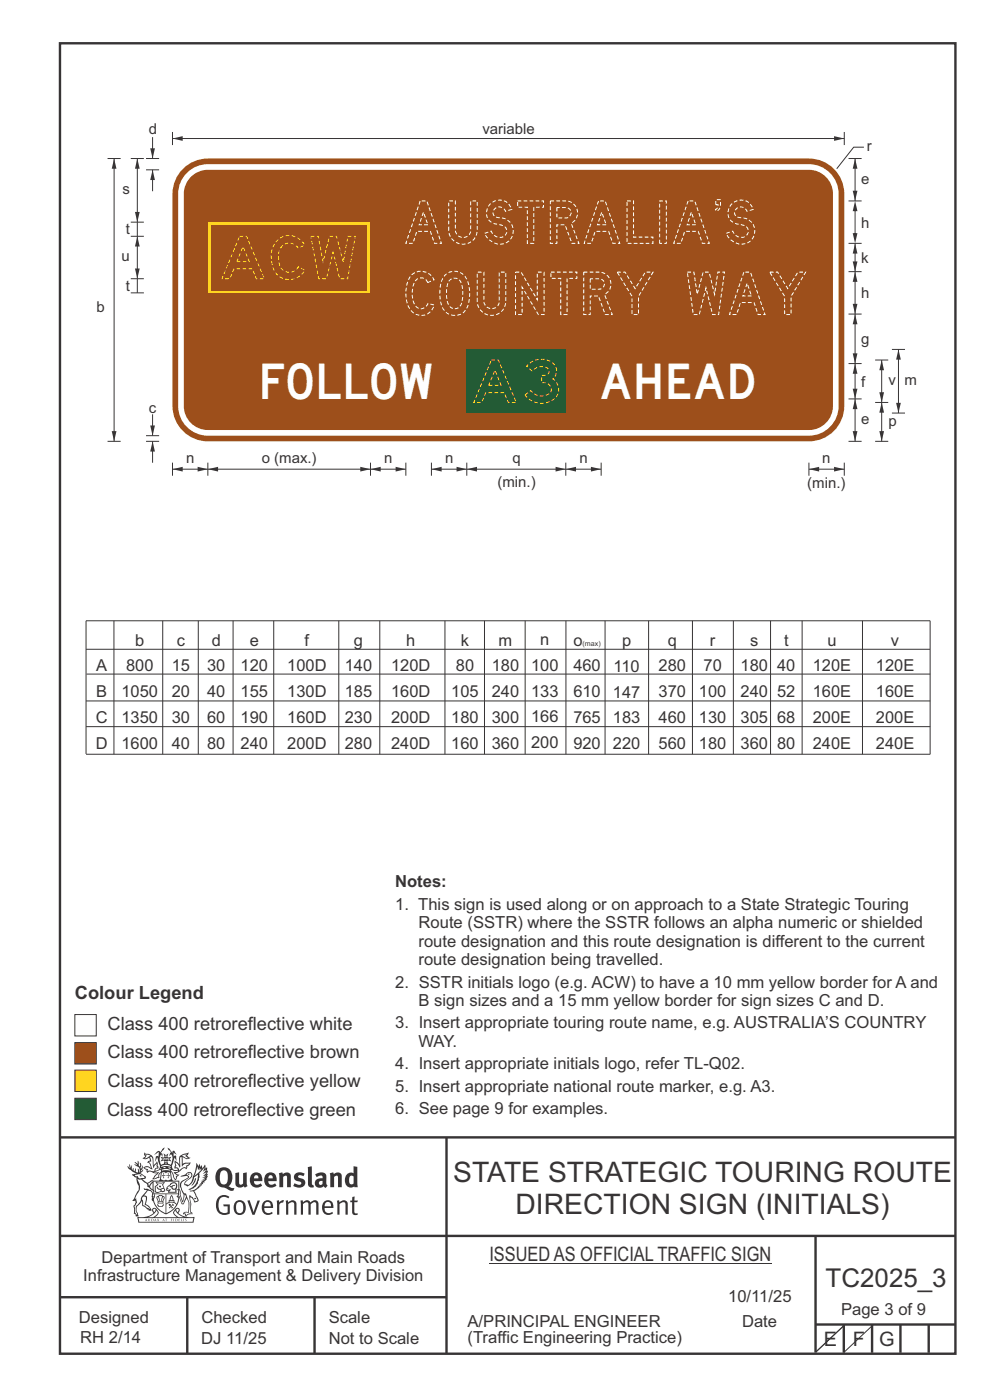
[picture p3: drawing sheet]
<svg xmlns="http://www.w3.org/2000/svg" width="210mm" height="297mm" viewBox="0 0 210 297" stroke-linecap="round" stroke-linejoin="round" font-family="sans-serif">
<path d="M12.7 9.2h190v278h-190zM12.7 241.3h190M94.7 241.4v45.8M12.7 275.2h82M12.7 262.2h190.1M39.7 275.2v12M66.7 275.2v12M173 262.1v24.9" fill="none" stroke="#373435" stroke-width=".51"/>
<g fill="#373435">
<path d="M47 248.4a2.55 2.55 0 0 0 0 2.7l.3 .2a.81 .81 0 0 0 1-1v-.5a1.04 1.04 0 0 0-1.1-1.5zM46.3 248.1a1.82 1.82 0 0 1 2.1-.2 1.82 1.82 0 0 1 .9 1.8 2.29 2.29 0 0 1-.8 2l.7 .3h.5l-.2 .6a2.87 2.87 0 0 1-2-.7 2.12 2.12 0 0 1-1.7-3.1z" fill-rule="evenodd"/>
<path d="M49.9 248.9l.8-.2v2a.46 .46 0 0 0 .3 .6 .46 .46 0 0 0 .6-.3v-2.1l.7-.2v2.4l.2 .5-.5 .3-.3-.3a1.02 1.02 0 0 1-1.2 .3 1.02 1.02 0 0 1-.6-1.1z" fill-rule="evenodd"/>
<path d="M54 249.5l-.1 .5h.9a.49 .49 0 0 0-.2-.6 .49 .49 0 0 0-.6 .1zM53.4 249.1a1.34 1.34 0 0 1 1.6-.2 1.34 1.34 0 0 1 .6 1.5v.2h-1.7a.77 .77 0 0 0 .5 .8 .77 .77 0 0 0 .9-.4l.3 .5a1.59 1.59 0 0 1-2 .2 1.59 1.59 0 0 1-.5-2.1z" fill-rule="evenodd"/>
<path d="M57 249.5l-.1 .5h1a.49 .49 0 0 0-.2-.6 .49 .49 0 0 0-.7 .1zM56.4 249.1a1.34 1.34 0 0 1 1.6-.2 1.34 1.34 0 0 1 .7 1.5v.2h-1.8a.77 .77 0 0 0 .5 .8 .77 .77 0 0 0 .9-.4l.4 .5a1.59 1.59 0 0 1-2.1 .2 1.59 1.59 0 0 1-.5-2.1z" fill-rule="evenodd"/>
<path d="M59.2 248.9l.7-.2 .1 .4a.95 .95 0 0 1 1-.3 .95 .95 0 0 1 .7 .8v2.3h-.8v-2.3a.46 .46 0 0 0-.8 .1v2.2h-.8z" fill-rule="evenodd"/>
<path d="M62.6 249.1a1.75 1.75 0 0 1 2-.1l-.2 .5-.6-.2a.43 .43 0 0 0-.6 .3l.4 .3a1.04 1.04 0 0 1 1.2 1.1 1.04 1.04 0 0 1-1.4 1l-1.2-.4 .3-.6 1 .4 .4-.4a.88 .88 0 0 0-1-.5l-.4-.2-.1-.4z" fill-rule="evenodd"/>
<path d="M65.3 247.6l.8-.2 .1 3.8 .3 .2 .1 .4a.88 .88 0 0 1-1 0 .88 .88 0 0 1-.3-1z" fill-rule="evenodd"/>
<path d="M67.8 250.6a.43 .43 0 0 0-.1 .7 .43 .43 0 0 0 .7-.1v-.7zM66.8 249.1a1.7 1.7 0 0 1 2.4 .1v1.9l.3 .4-.4 .5-.5-.4a1.03 1.03 0 0 1-1.7-.1 1.03 1.03 0 0 1 .8-1.5h.7v-.4a.8 .8 0 0 0-1.2 .1z" fill-rule="evenodd"/>
<path d="M70 248.9l.7-.2 .1 .4a.95 .95 0 0 1 1-.3 .95 .95 0 0 1 .7 .8v2.3h-.8v-2.3a.46 .46 0 0 0-.8 .1v2.2h-.8z" fill-rule="evenodd"/>
<path d="M74.3 249.5a1.48 1.48 0 0 0 0 1.7h.5l.2-.1v-1.5l-.3-.2zM75 247.4l.8 .1 .1 4.4h-.7l-.1-.2a1.26 1.26 0 0 1-1.4 0 1.26 1.26 0 0 1-.5-1.3 1.29 1.29 0 0 1 .4-1.4 1.29 1.29 0 0 1 1.4-.1z" fill-rule="evenodd"/>
<path d="M46.4 253.9a1.72 1.72 0 0 1 2.3 0l-.3 .3a1.24 1.24 0 0 0-1.4-.2 1.24 1.24 0 0 0-.6 1.4 1.49 1.49 0 0 0 1.2 1.9l.7-.1v-1.3h-.8l-.1-.4h1.3v1.9a1.93 1.93 0 0 1-2.2 0 1.93 1.93 0 0 1-.7-2.2l.2-.8z" fill-rule="evenodd"/>
<path d="M50.4 255.1a1.65 1.65 0 0 0 .2 2.2 .99 .99 0 0 0 1-1.4 .78 .78 0 0 0-.4-.8 .78 .78 0 0 0-.8 0zM50 254.9a1.33 1.33 0 0 1 1.6-.1 1.33 1.33 0 0 1 .5 1.4 1.31 1.31 0 0 1-1.3 1.6 1.31 1.31 0 0 1-1.2-1.6v-.6z" fill-rule="evenodd"/>
<path d="M52.5 254.7l.4-.1 .9 2.6 .8-2.5h.5l-1.1 3h-.5z" fill-rule="evenodd"/>
<path d="M56.3 255.2l-.2 .7h1.3a.7 .7 0 0 0-.3-.8 .7 .7 0 0 0-.8 .1zM55.9 255a1.22 1.22 0 0 1 1.5-.2 1.22 1.22 0 0 1 .5 1.5h-1.8a.93 .93 0 0 0 .5 1 .93 .93 0 0 0 1.1-.2l.2 .3a1.43 1.43 0 0 1-1.8 .1 1.43 1.43 0 0 1-.6-1.7z" fill-rule="evenodd"/>
<path d="M58.7 254.7l.4-.1 .1 .5 .4-.4 .6-.1-.2 .5a.66 .66 0 0 0-.8 .7v1.9h-.4z" fill-rule="evenodd"/>
<path d="M60.6 254.7l.4-.1 .1 .5a.94 .94 0 0 1 1-.5 .94 .94 0 0 1 .8 .8v2.3h-.5l-.1-2.5a.81 .81 0 0 0-1.2 .3v2.2h-.4z" fill-rule="evenodd"/>
<path d="M63.7 254.7l.5-.1 .1 .5 .4-.3a.78 .78 0 0 1 1.1 .3 .9 .9 0 0 1 1-.5 .9 .9 0 0 1 .8 .8v2.3h-.5l-.1-2.5a.67 .67 0 0 0-1.1 .3v2.2h-.5v-2.4l-.4-.3-.7 .4v2.3h-.5z" fill-rule="evenodd"/>
<path d="M69 255.2l-.1 .7h1.3a.7 .7 0 0 0-.3-.8 .7 .7 0 0 0-.9 .1zM68.7 255a1.22 1.22 0 0 1 1.5-.2 1.22 1.22 0 0 1 .5 1.5h-1.8a.93 .93 0 0 0 .4 1 .93 .93 0 0 0 1.2-.2l.1 .3a1.44 1.44 0 0 1-1.7 .1 1.44 1.44 0 0 1-.6-1.7z" fill-rule="evenodd"/>
<path d="M71.4 254.7l.5-.1 .1 .5a.94 .94 0 0 1 1-.5 .94 .94 0 0 1 .8 .8v2.3h-.5l-.1-2.5a.81 .81 0 0 0-1.2 .3v2.2h-.4z" fill-rule="evenodd"/>
<path d="M74.7 253.9l.5-.1v.9h.7l-.1 .3h-.6v2.2l.1 .2h.5l.1 .3a.75 .75 0 0 1-1.2-.6v-2.1h-.4v-.3h.4z" fill-rule="evenodd"/>
<path d="M30.8 244.9l1.1 .3-.9 .5h-.4l.6-.5zM31.8 245.4h.2a2.44 2.44 0 0 1 .4 1.9l.1 .5 .7-1-.1 .6 .3 .3a.57 .57 0 0 0-.6 .7l-1-.1-.5 .2 .2-.5-.8-.3 .7-.1 .9 .5 .1-.1-.6-1.3-.2-.2h.5zM30.7 244.4l-.1 .5 .2 .4-.6 .4a1.04 1.04 0 0 0 1.4-.1l.2 .6-.3 .1-.2 .4a.94 .94 0 0 1 .8 1.1l-.2-.1a1.16 1.16 0 0 0-1.5-.1l.3 .4 .4 .2 .1 .5 .2 .1 .1-.2a.94 .94 0 0 1 1.1 .2l.8 .1-1.2 1.2a1.13 1.13 0 0 0 1.2-.2l.4-.1-.1-.4 .5-.8a.83 .83 0 0 0-.6 1.1l-.3-.1-.7 .4 1.1-1.4-.5 .1-.5-.1 1.3-.5-.1-.1-.9 .4v-.3l.2-.2 .3 .1 .1-.3-.2-.4v-.6l-.1-.4-.7 1v-.7a1.42 1.42 0 0 0-1.6-1.8z" fill-rule="evenodd"/>
<path d="M38.5 245.2l.5-.2 .7-.1-.6 .3 .8 .5h-.3zM38.3 245.5l.2-.1 .1 2a1.69 1.69 0 0 1 1.6-.6l-.8 .5 .1 .5a1.1 1.1 0 0 0-1.5 .6l-.1-.5-.2-.2h-.5l.3-.4-.3-.7a1.42 1.42 0 0 1 .8 1.1l.2-.1zM37.1 246.2l.1 1-.2 .3 .1 .4h.5l.1 .2a.96 .96 0 0 1-1.1-.1l-.1 .1a1.06 1.06 0 0 0 1.3 .2v.1a.72 .72 0 0 1-1 .2l.3 .5 .6 .2-.4 .2-.1 .6-.2-.3-.4-1.1-.4-.4 .4 .9a1.54 1.54 0 0 0 .7 1.2l.2-.3a.58 .58 0 0 1 .4-.8l.2-.1h-.3l-.5-.3 .9-.5a.93 .93 0 0 1 1.2-.5v.2l.2-.2 .1-.5a.99 .99 0 0 0 .7-.8l-1.3 .1-.3 .2-.1-1.4 .9 .4 .9-.3h-.4l-.5-.4 .4-.7-.6 .2a1.46 1.46 0 0 0-1.4 2.1v.4l-.2-.4z" fill-rule="evenodd"/>
<path d="M35.6 248.9l.2 .1-.1 .3 .4 .1h-.4v.6l-.1-.6h-.3l.3-.1z" fill-rule="evenodd"/>
<path d="M34.6 248.9l.2 .1v.3l.3 .1h-.3l-.1 .6v-.6h-.4l.4-.1z" fill-rule="evenodd"/>
<path d="M34.3 248.8a.57 .57 0 0 1 .9 .2 .57 .57 0 0 1 .9-.2l.2 1.4h-.2a.57 .57 0 0 1-.9 0 .69 .69 0 0 1-1.1 0zM34.2 248.1l-.3 2.1-.2 .4h3l-.2-.4-.3-2.1h-.2v.2l-.8-.1-.8 .1v-.2z" fill-rule="evenodd"/>
<path d="M34.2 252.4a.3 .3 0 0 0 .6 0 .3 .3 0 0 0-.6 0zM33.3 250.9l.3 .3-.3 .4a.79 .79 0 0 0 0 1.3l.8-.2-.1-.3a.55 .55 0 0 1-.7-.6l.1-.1 .2 .3 .3 .2 .8-.2-.4-.7 .4-.4-.7 .2zM33 250.7l1.1 .2 .9-.2-.4 .6 .4 1.2a.56 .56 0 0 1-.8 .3l-.2 .1a.73 .73 0 0 1-.9 .1 .73 .73 0 0 1-.3-1v-.4l.6-.4z" fill-rule="evenodd"/>
<path d="M35.6 251.8l.7-.4a.58 .58 0 0 1 1-.1 .58 .58 0 0 1-.4 .9l-.3-.3a.43 .43 0 0 1 .6-.4 .57 .57 0 0 0-.8 .2l-.2-.1-.3 .1 .4 .2a.55 .55 0 0 0 .9 .4v.5h-1.3l.3-.4-.1-.1-.6 .1 .2-.3-.2-.1zM35.4 251.8l-.1 .2a.39 .39 0 0 0 .2 .6h.3l-.2 .4h1.9l-.1-.8a.86 .86 0 0 0-.1-1.3 .86 .86 0 0 0-1.3 .4z" fill-rule="evenodd"/>
<path d="M36 254.8h.8v.2h-.8zM36.4 253.8l.2 .8h-.4zM36.4 253.5l-.3 .5-.1 .6h-.2v.4l-.7 .4 .2 .1a1.48 1.48 0 0 1 2.1 .2l.2-.1-.6-.5v-.5h-.2l-.1-.6z" fill-rule="evenodd"/>
<path d="M35.8 255.4l.4 .1 .1 .3 .3-.2-.2-.2a.38 .38 0 0 1 .5 .5l-.2-.2-.3 .2 .3 .2-.3 .3-.1-.4-.4 .4-.1-.2 .4-.3-.1-.1-.2 .1z" fill-rule="evenodd"/>
<path d="M34.5 254h.2v.2l-.2 .6h-.2zM33.6 255.3h.9v.2a.55 .55 0 0 1-.8 .4v-.2l-.2-.1zM33.4 254h.2l.2 .8h-.2zM33.6 255l.8-.1 .1 .2h-.8zM33.8 253.7h.5l-.2 1.1h-.1zM33.3 253.8l-.1 .3 .3 1.1a.48 .48 0 0 0-.1 .6 .48 .48 0 0 0 .5 .2h.5a.49 .49 0 0 0 .2-.8l.3-1.1-.1-.3a1.42 1.42 0 0 0-1.5 0z" fill-rule="evenodd"/>
<path d="M33.7 251.5l.4 .1 .1 .3h-.3z" fill-rule="evenodd"/>
<path d="M41.3 250.1l.3-.2-.2 .8-.6 .8h-.2l.5-.7z" fill-rule="evenodd"/>
<path d="M39.7 249l.3-.2 .5 .2a.88 .88 0 0 1-.6 1.1 1.22 1.22 0 0 0-.8 1.3l.5 .2a.72 .72 0 0 0 .9-.4l.5-.8 .2-.6 .8-.6v.2a2.85 2.85 0 0 1-2 2.9l.1 .1a2.13 2.13 0 0 0 1.9-1.5v-.3a2.01 2.01 0 0 0 .3-1.7l1.1-1.3-.4 1 .7-.5-.7 1 .8-.4-.8 .8 .7-.2-.9 .6 .8-.1-.8 .4h.7l-.8 .3 .3 .2h-.4l.2 .3h-.4l.2 .3h-.4l.1 .2h-.1a2.16 2.16 0 0 1-2 1.1l.1 .2 .4-.1a.76 .76 0 0 1 .7 .8l.5 1.2-.6 .2a1.45 1.45 0 0 0-1.1-1.3l.2 1.8-.1 1.8 .4 .3a1.07 1.07 0 0 0-1.2 .4v-.3l-.5-.2a.87 .87 0 0 1 1.1-.1v-.7a4.4 4.4 0 0 0-.6-3.1l-.1-.3h-.2a2.16 2.16 0 0 1-.7-2.2l.3-.4 1.2-.7a.55 .55 0 0 0-.4-.8zM37.8 252.4a.76 .76 0 0 1 .3 1.1l.6 1.6 .4-1.7 .2 .1a.61 .61 0 0 1-.1 .9l-.3 .8-.2 .1-.7-1.6-.3 .1a1.18 1.18 0 0 0 .1-1.4zM41.8 247.5l.2 .7 .3-.5v.6l.4-.5a1.9 1.9 0 0 1-1.2 1.4l-.3 .3zM38.2 249.6l1.4-.2 .2 .2v.3l-.5 .2a1.26 1.26 0 0 0-.9 1.9l.2 .7a1.84 1.84 0 0 1 .1 2.1l-.4-1.4a.96 .96 0 0 0-.4-1.2l-.4 .2a.78 .78 0 0 1 0 1.3l.1 .3h.4l.4 1.1a.38 .38 0 0 0 .2 .4 .38 .38 0 0 0 .4-.1l.6-1.2a2.94 2.94 0 0 1 .4 2.5l-.1 .4h-.8l-.3 .4v.2l.4-.1 .1 .4 .2 .1a1.02 1.02 0 0 1 1.3-.5v-.4l-.3-.1 .1-1.8-.3-1.3h.1a1.14 1.14 0 0 1 .8 1 .63 .63 0 0 0 .8-.2 .63 .63 0 0 0-.2-.9l-.6-1.2 .9-.6 .2-.4h.3l-.1-.2h.4l-.1-.3h.3l-.1-.3 .5-.1-.2-.2 .6-.4v-.2h-.2l.4-.5h-.3l.3-.5-.4 .1 .4-.5v-.3l-.3 .2 .2-.7-.1-.2-.4 .3v-.8l-.6 .8-.2-.8-.2 .5-.3-.7-.1 .6-.5-.8-.1 1.4-.6 1.8a1.81 1.81 0 0 1-1 1.5l-.6-.2a1.75 1.75 0 0 1 1.1-1.2 .75 .75 0 0 0 .1-1.3 .75 .75 0 0 0-1.2 .4z" fill-rule="evenodd"/>
<path d="M41.2 254.1h.3l.2 .2-.4 .1z" fill-rule="evenodd"/>
<path d="M29.4 258.4h11.6l-.1 .8h-11.4zM31.3 258.2l.5-.1a2.48 2.48 0 0 0 1.4-1.3l.3 .5-.5 .6-.5 .3zM32.5 256.6l.3-.2 .2 .1-.3 .7zM37.2 256.8a2.65 2.65 0 0 0 1.8 1.4h-1.1l-.5-.3-.5-.6zM37.4 256.5l.2-.1 .3 .2-.3 .6zM29.2 258.2l.1 1.2h11.8l.2-1.1-.2-.1a4.1 4.1 0 0 1-3.3-.9l.3-.4-.1-.6a1.06 1.06 0 0 0-1.3 1l.2 .4 .6 .5h-4.7l.3-.1a.84 .84 0 0 0 .6-.8 .84 .84 0 0 0-.5-.8l-.3-.2h-.5l-.1 .6 .3 .4a4.2 4.2 0 0 1-3.4 .9z" fill-rule="evenodd"/>
<path d="M31 258.7l.1 .2h-.2zM31 258.5l-.3 .6 .4-.2 .2 .2z" fill-rule="evenodd"/>
<path d="M31.3 258.6h.3v.4a.25 .25 0 0 0 .2-.1 .25 .25 0 0 0-.1-.3h.1a.29 .29 0 0 1 0 .4 .29 .29 0 0 1-.4 0 .29 .29 0 0 1 0-.4z" fill-rule="evenodd"/>
<path d="M32.2 258.6a.22 .22 0 0 1 .3 .2 .22 .22 0 0 1-.3 .2zM32 258.6l.1 .4a.33 .33 0 0 0 .4 0 .33 .33 0 0 0 0-.4 .33 .33 0 0 0-.5 0z" fill-rule="evenodd"/>
<path d="M32.9 258.7l.1 .2h-.2zM32.9 258.5l-.2 .6 .3-.2 .2 .2z" fill-rule="evenodd"/>
<path d="M33.3 258.6h.2l.1 .1 .2-.1-.2 .2 .2 .3-.3-.3-.1 .3h-.1l.2-.3z" fill-rule="evenodd"/>
<path d="M34.7 258.7l.1 .2h-.2zM34.7 258.5l-.3 .6 .4-.2 .2 .2z" fill-rule="evenodd"/>
<path d="M35 258.5h.5l-.2 .1v.5h-.2l.1-.5z" fill-rule="evenodd"/>
<path d="M36.2 258.6l.3-.1-.1 .1v.2h.1h-.1v.3h-.2z" fill-rule="evenodd"/>
<path d="M36.7 258.6h.2v.5h-.2z" fill-rule="evenodd"/>
<path d="M37.3 258.6a.22 .22 0 0 1 .3 .2 .22 .22 0 0 1-.3 .2zM37.1 258.6v.4a.33 .33 0 0 0 .5 0 .33 .33 0 0 0 0-.4 .33 .33 0 0 0-.5 0z" fill-rule="evenodd"/>
<path d="M37.8 258.6l.4-.1-.2 .1v.2h.1h-.1v.2l.2 .1h-.4z" fill-rule="evenodd"/>
<path d="M38.4 258.6h.2l-.1 .4 .2 .1h-.3z" fill-rule="evenodd"/>
<path d="M38.9 258.6h.2v.5h-.2z" fill-rule="evenodd"/>
<path d="M39.3 258.6h.2h-.1l.2 .3-.2 .2-.1-.1v-.1l.2 .1z" fill-rule="evenodd"/>
<path d="M34.2 247.4a1.51 1.51 0 0 1 2 .2 2.67 2.67 0 0 0-2.1 0zM35.7 247.6l.4 .1 .1 .3-.4-.1zM34.6 247.6h.5l.1 .2h-.4zM34 247.8l.3 .2h-.3zM34.9 246.9l.3-.2 .3 .2zM34.9 245.6l.2 .1v.3h-.2zM35 245.1l.2 .2 .2-.2-.1 .3h-.2zM35.1 246.3h.2l.1 .4-.2-.2-.2 .2zM35.3 245.7l.2-.1v.4h-.2zM34.4 245.7h.3l.1 .3-.4 .1 .2-.2zM35.7 245.7h.3l-.2 .2 .2 .2-.4-.1zM32.7 244.9l1-.5-.1 1-.2-.2-.3 .2-.3 1.1 .5-1 .3 .9a1.84 1.84 0 0 1 .2 1.7l.4 .1a2.48 2.48 0 0 1 2.2 0l.2-.2-.2-.7 .7-1.8 .4 .7-.2-1-.2-.1-.2 .3v-.9l.6 .4-.6-.8-.3 .1-.1 .4-.5-.9-.5-.3 .2 .5 .6 .5-.5 .8 .4-.4a2.06 2.06 0 0 1 0 2.3l-.5-.2-.2-.6 .1-.1 .8 .2-.4-.5 .4-.5-.7 .2-.2-.2 .2-.7-.5 .4-.5-.4 .2 .7-.2 .2-.7-.2 .4 .5-.4 .5 .8-.2 .1 .1-.2 .6-.5 .2a2.02 2.02 0 0 1 0-2.2l.3 .5-.1-.7-.3-.1 .8-1.2-.4 .3-.5 .8-.2-.3a.8 .8 0 0 0-.8 .5z" fill-rule="evenodd"/>
<path d="M29.2 250.1l.3 .1a.61 .61 0 0 1 .8 .4l.3 .2a.8 .8 0 0 1 .6 1l.4 .1 .5 .5a1 1 0 0 1 .5 1.1l-.1 .7v-.5h-.1a.96 .96 0 0 0-.8-1.3l-.2-.2h-.7l-.1-.1-.1 .1 .1 .3h.6l-1.2 1.3-.2 1-.4 .6a1.33 1.33 0 0 0-.5 1.8l.2 .5a1.26 1.26 0 0 1-.5-1.5l-.1-.3a1.56 1.56 0 0 0 .4-1.7l-.3 .2 .2-.5a3.2 3.2 0 0 0 .7-3zM30.4 253.9h.4a2.06 2.06 0 0 1-.1 1.6l.7 .5 .4 .4-.6-.1-.8-.6-.1-.9a.51 .51 0 0 1 .1-.9zM28.6 249.3a1.52 1.52 0 0 1 2.1 .5l-1.1 .2-.2-.1-.1-.4h-.5zM27.5 247v.8l-.3-.4h-.1a3.1 3.1 0 0 0 1.9 1.6l-1 .1 .5 .6 .5 .1 .1 1.1a1.84 1.84 0 0 1-.3 2.5l-.4 .9-.3 .4 .2 .1 .4-.1 .1 .4-.2 .5-.3 .2 .1 1.7h.2l.3 .5 .1 .1 .4-.1-.1-.5a1.3 1.3 0 0 1-.1-1.7l.9-1 .1 1.1 .6 .2 .5 .5 .1-.1 .2 .3h.5a1.85 1.85 0 0 0-1.2-1.4l.1-.3a1.39 1.39 0 0 0 0-1.4l-.5-.1 .5-.5a.66 .66 0 0 1 .9-.4 .66 .66 0 0 1 .3 .9l-.1 .4 .2-.1v.2l-.1 .3 .2 .5 .1-.3a2.24 2.24 0 0 0 .1-2.2 .73 .73 0 0 1-.7-.7 .73 .73 0 0 1 .6-.7v-.2a.94 .94 0 0 0-.9 .8 .48 .48 0 0 1-.1-.6 .48 .48 0 0 1 .5-.2l.5-.3a.51 .51 0 0 0-.8 .2l-.5 .2-1-.8h.6l.2-.5-1.2-.7 .5-.5v-.3l-.5 .4 .1-.2a.69 .69 0 0 0 .2-1v.4l-.2 .3v-1.1l-.3-.2 .1 .6-.1 .2-.4-1.3v.7l-.6-.4 .5 .7-.6-.2 .3 .3a1 1 0 0 1 .7 1.4l-.2-.8v.9l-.5-.2v-.8l-.2 .7-.2-.1-.1-.6-.2 .4-.2-.2 .1-.7-.2 .5z" fill-rule="evenodd"/>
<path d="M29.6 249.4l.2-.1 .3 .2z" fill-rule="evenodd"/>
<path d="M32.4 250.5h5.6v2l-.2-.1v-1.7h-5.2v2.5h5.2v-.8l.1 .2-.1 1.1v-.3h-2.5v4a4.1 4.1 0 0 0 2.6-3.6l.1-.1a4 4 0 0 1-2.8 3.9 4.2 4.2 0 0 1-2.8-4.7l.1 1.2 .1-.1a3.8 3.8 0 0 0 2.5 3.4v-4h-2.5l-.2-.9z" fill-rule="evenodd"/>
<circle cx="40" cy="249.1" r=".17"/>
</g>
<g fill="none" stroke="#373435" stroke-width=".21">
<path d="M18.3 137.7h179M24.2 131.7v28.3M34.5 131.7v28.3M42.1 131.7v28.3M49.4 131.7v28.3M58.1 131.7v28.3M71.9 131.7v28.3M80.6 131.7v28.3M94.4 131.7v28.3M102.8 131.7v28.3M111.4 131.7v28.3M120 131.7v28.3"/>
<path d="M128.3 131.7v28.3M137.6 131.7v28.3M146.9 131.7v28.3M155.6 131.7v28.3M163.4 131.7v28.3M170.1 131.7v28.3M183 131.7v28.3M18.3 159.9v-28.2h179v28.3h-179M18.3 148.7h179M18.3 154.2h179M18.3 143h179"/>
</g>
<path d="M39.6 36.7a6.3 6.3 0 0 0-1.8 4.4v45a6.3 6.3 0 0 0 6.3 6.3h127.5a6.3 6.3 0 0 0 6.3-6.3v-45a6.3 6.3 0 0 0-6.3-6.3h-127.5a6.3 6.3 0 0 0-4.5 1.9zM40.8 37.2a5.1 5.1 0 0 0-1.8 3.9v45a5.1 5.1 0 0 0 5.1 5.1h127.5a5.1 5.1 0 0 0 5.1-5.1v-45a5.1 5.1 0 0 0-5.1-5.1h-127.5a5.1 5.1 0 0 0-3.3 1.2zM39.2 35.5a7.5 7.5 0 0 1 4.9-1.9h127.5a7.5 7.5 0 0 1 7.5 7.5v45a7.5 7.5 0 0 1-7.5 7.5h-127.5a7.5 7.5 0 0 1-7.5-7.5v-45a7.5 7.5 0 0 1 2.6-5.6z" fill-rule="evenodd" fill="#9d4f1b"/>
<path d="M36.6 29.4h142.5" fill="none" stroke="#373435" stroke-width=".21"/>
<g fill="#373435">
<path d="M36.6 29.4l2.2-.5v1z"/>
<path d="M176.9 28.9l2.2 .5-2.2 .5z"/>
</g>
<path d="M36.6 28v2.8M179.1 28v2.8M190.6 74.1v13.5" fill="none" stroke="#373435" stroke-width=".21"/>
<g fill="#373435">
<path d="M190.6 74.1l.5 2.2h-1z"/>
<path d="M190.1 85.5h1l-.5 2.1z"/>
</g>
<path d="M183.3 31.2h-2.2l-3.6 4.6M189.2 74.1h2.8M189.2 87.6h2.8" fill="none" stroke="#373435" stroke-width=".21"/>
<path d="M44.1 47.1h34.3v15h-34.3z" fill-rule="evenodd" fill="#ffd520"/>
<path d="M44.7 47.7h33.1v13.8h-33.1z" fill-rule="evenodd" fill="#9d4f1b"/>
<path d="M99 74.1h21v13.5h-21z" fill-rule="evenodd" fill="#235b35"/>
<path d="M187 76.4v9" fill="none" stroke="#373435" stroke-width=".21"/>
<g fill="#373435">
<path d="M187 76.4l.5 2.1h-1z"/>
<path d="M186.5 83.2h1l-.5 2.2z"/>
</g>
<path d="M180 33.6h2.8M180 42.6h2.8M180 57.6h2.8M180 51.6h2.8M180 77.1h2.8M180 66.6h2.8M185.6 76.4h2.8M180 93.6h2.8M180 84.6h2.8M181.4 84.6v9M185.6 85.4h2.8" fill="none" stroke="#373435" stroke-width=".21"/>
<g fill="#373435">
<path d="M181.4 84.6l.5 2.2h-1z"/>
<path d="M180.9 91.5h1l-.5 2.1z"/>
</g>
<path d="M181.4 77.1v7.5" fill="none" stroke="#373435" stroke-width=".21"/>
<g fill="#373435">
<path d="M181.4 77.1l.5 2.2h-1z"/>
<path d="M180.9 82.5h1l-.5 2.1z"/>
</g>
<path d="M181.4 66.6v10.5" fill="none" stroke="#373435" stroke-width=".21"/>
<g fill="#373435">
<path d="M181.4 66.6l.5 2.2h-1z"/>
<path d="M180.9 75h1l-.5 2.1z"/>
</g>
<path d="M181.4 33.6v9" fill="none" stroke="#373435" stroke-width=".21"/>
<g fill="#373435">
<path d="M181.4 33.6l.5 2.2h-1z"/>
<path d="M180.9 40.5h1l-.5 2.1z"/>
</g>
<path d="M181.4 42.6l.5 2.2h-1zM181.3 44.6h.2v5.1h-.2zM180.9 49.5h1l-.5 2.1z" fill="#373435"/>
<path d="M181.4 57.6v9" fill="none" stroke="#373435" stroke-width=".21"/>
<g fill="#373435">
<path d="M181.4 57.6l.5 2.2h-1z"/>
<path d="M180.9 64.5h1l-.5 2.1z"/>
</g>
<path d="M181.4 51.6v6" fill="none" stroke="#373435" stroke-width=".21"/>
<g fill="#373435">
<path d="M181.4 51.6l.5 2.2h-1z"/>
<path d="M180.9 55.5h1l-.5 2.1z"/>
</g>
<path d="M185.6 93.6h2.8M187 85.4v8.2" fill="none" stroke="#373435" stroke-width=".21"/>
<g fill="#373435">
<path d="M186.5 91.5h1l-.5 2.1z"/>
<path d="M187 85.4l.5 2.1h-1z"/>
</g>
<path d="M99 99.5h21" fill="none" stroke="#373435" stroke-width=".21"/>
<g fill="#373435">
<path d="M99 99.5l2.2-.5v1z"/>
<path d="M117.8 99l2.2 .5-2.2 .5z"/>
</g>
<path d="M91.5 99.5h7.5M99 98.1v2.8M120 98.1v2.8" fill="none" stroke="#373435" stroke-width=".21"/>
<g fill="#373435">
<path d="M96.8 99l2.2 .5-2.2 .5z"/>
<path d="M91.5 99.5l2.2-.5v1z"/>
</g>
<path d="M91.5 98.1v2.8M120 99.5h7.5M127.5 98.1v2.8" fill="none" stroke="#373435" stroke-width=".21"/>
<g fill="#373435">
<path d="M125.3 99l2.2 .5-2.2 .5z"/>
<path d="M120 99.5l2.2-.5v1z"/>
</g>
<path d="M29.1 33.6v13.5" fill="none" stroke="#373435" stroke-width=".21"/>
<g fill="#373435">
<path d="M29.1 33.6l.5 2.2h-1z"/>
<path d="M28.6 45h1l-.5 2.1z"/>
</g>
<path d="M27.7 33.6h2.8M32.4 87.9v4.5" fill="none" stroke="#373435" stroke-width=".21"/>
<path d="M31.9 90.3h1l-.5 2.1z" fill="#373435"/>
<path d="M31 93.6h2.8M31 92.4h2.8M32.4 93.6v4.6" fill="none" stroke="#373435" stroke-width=".21"/>
<path d="M32.4 93.6l.5 2.2h-1z" fill="#373435"/>
<path d="M32.4 29.1v4.5" fill="none" stroke="#373435" stroke-width=".21"/>
<path d="M31.9 31.5h1l-.5 2.1z" fill="#373435"/>
<path d="M31 36h2.8M31 33.6h2.8M32.4 36v4.6" fill="none" stroke="#373435" stroke-width=".21"/>
<path d="M32.4 36l.5 2.2h-1z" fill="#373435"/>
<path d="M36.6 99.5h7.5" fill="none" stroke="#373435" stroke-width=".21"/>
<g fill="#373435">
<path d="M36.6 99.5l2.2-.5v1z"/>
<path d="M41.9 99l2.2 .5-2.2 .5z"/>
</g>
<path d="M36.6 98.1v2.8M44.1 98.1v2.8M44.1 99.5h34.5" fill="none" stroke="#373435" stroke-width=".21"/>
<g fill="#373435">
<path d="M76.4 99l2.2 .5-2.2 .5z"/>
<path d="M44.1 99.5l2.2-.5v1z"/>
</g>
<path d="M171.6 99.5h7.5" fill="none" stroke="#373435" stroke-width=".21"/>
<g fill="#373435">
<path d="M171.6 99.5l2.2-.5v1z"/>
<path d="M176.9 99l2.2 .5-2.2 .5z"/>
</g>
<path d="M24.2 33.6v60M171.6 98.1v2.8M179.1 98.1v2.8" fill="none" stroke="#373435" stroke-width=".21"/>
<g fill="#373435">
<path d="M24.2 33.6l.5 2.2h-1z"/>
<path d="M23.7 91.5h1l-.5 2.1z"/>
</g>
<path d="M22.8 33.6h2.8M27.7 47.1h2.8M29.1 50.1v9M22.8 93.6h2.8" fill="none" stroke="#373435" stroke-width=".21"/>
<g fill="#373435">
<path d="M29.1 50.1l.5 2.2h-1z"/>
<path d="M28.6 57h1l-.5 2.1z"/>
</g>
<path d="M27.7 50.1h2.8M27.7 59.1h2.8M29.1 47.1v3M29.1 59.1v3M27.7 62.1h2.8M78.6 99.5h7.5" fill="none" stroke="#373435" stroke-width=".21"/>
<g fill="#373435">
<path d="M78.6 99.5l2.2-.5v1z"/>
<path d="M83.9 99l2.2 .5-2.2 .5z"/>
</g>
<path d="M78.6 98.1v2.8M86.1 98.1v2.8M179.2 281.1l-6.1 5.7" fill="none" stroke="#373435" stroke-width=".21"/>
<path d="M173 281h29.7M179 281v6M185 281v6M191 281v6M197 281v6" fill="none" stroke="#373435" stroke-width=".51"/>
<path d="M103.8 267.9h1v.2h-1z" fill-rule="evenodd" fill="#373435"/>
<path d="M104.8 268h58.8M185.2 281.1l-6.1 5.7" fill="none" stroke="#373435" stroke-width=".21"/>
<path d="M15.9 233h4.5v4.5h-4.5z" fill-rule="evenodd" fill="#235b35" stroke="#373435" stroke-width=".21"/>
<path d="M15.9 215.2h4.5v4.6h-4.5z" fill-rule="evenodd" fill="#fefefe" stroke="#373435" stroke-width=".21"/>
<path d="M15.9 221.2h4.5v4.5h-4.5z" fill-rule="evenodd" fill="#9d4f1b" stroke="#373435" stroke-width=".21"/>
<path d="M15.9 227h4.5v4.6h-4.5z" fill-rule="evenodd" fill="#ffd520" stroke="#373435" stroke-width=".21"/>
<text font-size="10.5" fill="#fefefe" x="151.2" y="50">’</text>
<g font-size="9" fill="#fefefe">
<text x="86.1" y="51.6">AUSTRALIA S</text>
<text x="86.1" y="66.7">COUNTRY WAY</text>
</g>
<g font-size="9" fill="#ffd222">
<text x="47.1" y="59.1">ACW</text>
<text x="100.5" y="85.4">A3</text>
</g>
<g font-size="7.5" fill="#fefefe">
<text x="55.6" y="84.7">FOLLOW</text>
<text x="127.5" y="84.7">AHEAD</text>
</g>
<g font-size="6" fill="#373435">
<text x="96.1" y="250.8">STATE STRATEGIC TOURING ROUTE</text>
<text x="109.4" y="257.5">DIRECTION SIGN (INITIALS)</text>
</g>
<text font-size="5.5" fill="#373435" x="175.1" y="273">TC2025_3</text>
<g font-size="4.2" fill="#373435">
<text x="103.8" y="267.5">ISSUED AS OFFICIAL TRAFFIC SIGN</text>
<text x="174.7" y="285.6">E</text>
<text x="180.9" y="285.6">F</text>
<text x="186.5" y="285.6">G</text>
</g>
<g font-size="3.9" fill="#373435">
<text x="15.9" y="212">Colour Legend</text>
<text x="22.8" y="218.5">Class 400 retroreflective white</text>
<text x="22.8" y="224.5">Class 400 retroreflective brown</text>
<text x="22.8" y="230.6">Class 400 retroreflective yellow</text>
<text x="22.7" y="236.7">Class 400 retroreflective green</text>
</g>
<g font-size="3.5" fill="#373435">
<text x="28.7" y="137">b</text>
<text x="37.5" y="137">c</text>
<text x="44.9" y="137">d</text>
<text x="53" y="137">e</text>
<text x="64.6" y="137">f</text>
<text x="75.1" y="137">g</text>
<text x="86.2" y="137">h</text>
<text x="97.8" y="137">k</text>
<text x="105.8" y="137">m</text>
<text x="114.6" y="136.8">n</text>
<text x="121.6" y="137">o</text>
<text x="132" y="137">p</text>
<text x="141.6" y="137">q</text>
<text x="150.6" y="137">r</text>
<text x="159.1" y="137">s</text>
<text x="166.3" y="137">t</text>
<text x="175.5" y="137">u</text>
<text x="189" y="137">v</text>
<text x="20.4" y="142.4">A</text>
<text x="26.7" y="142.4">800</text>
<text x="36.5" y="142.4">15</text>
<text x="43.9" y="142.4">30</text>
<text x="51" y="142.4">120</text>
<text x="60.9" y="142.4">100D</text>
<text x="73.1" y="142.4">140</text>
<text x="83" y="142.4">120D</text>
<text x="96.7" y="142.4">80</text>
<text x="104.3" y="142.4">180</text>
<text x="112.7" y="142.3">100</text>
<text x="121.6" y="142.4">460</text>
<text x="130.2" y="142.5">110</text>
<text x="139.7" y="142.4">280</text>
<text x="149.2" y="142.4">70</text>
<text x="157.1" y="142.4">180</text>
<text x="164.8" y="142.4">40</text>
<text x="172.4" y="142.4">120E</text>
<text x="185.8" y="142.4">120E</text>
<text x="20.4" y="147.9">B</text>
<text x="25.8" y="147.9">1050</text>
<text x="36.5" y="147.9">20</text>
<text x="43.9" y="147.9">40</text>
<text x="51" y="147.9">155</text>
<text x="60.9" y="147.9">130D</text>
<text x="73.1" y="147.9">185</text>
<text x="83" y="147.9">160D</text>
<text x="95.7" y="147.9">105</text>
<text x="104.3" y="147.9">240</text>
<text x="112.7" y="147.8">133</text>
<text x="121.6" y="147.9">610</text>
<text x="130" y="148">147</text>
<text x="139.7" y="147.9">370</text>
<text x="148.3" y="147.9">100</text>
<text x="157.1" y="147.9">240</text>
<text x="164.8" y="147.9">52</text>
<text x="172.4" y="147.9">160E</text>
<text x="185.8" y="147.9">160E</text>
<text x="20.3" y="153.4">C</text>
<text x="25.8" y="153.4">1350</text>
<text x="36.5" y="153.4">30</text>
<text x="43.9" y="153.4">60</text>
<text x="51" y="153.4">190</text>
<text x="60.9" y="153.4">160D</text>
<text x="73.1" y="153.4">230</text>
<text x="83" y="153.4">200D</text>
<text x="95.7" y="153.4">180</text>
<text x="104.3" y="153.4">300</text>
<text x="112.7" y="153.3">166</text>
<text x="121.6" y="153.4">765</text>
<text x="130" y="153.5">183</text>
<text x="139.7" y="153.4">460</text>
<text x="148.3" y="153.4">130</text>
<text x="157.1" y="153.4">305</text>
<text x="164.8" y="153.4">68</text>
<text x="172.4" y="153.4">200E</text>
<text x="185.8" y="153.4">200E</text>
<text x="20.3" y="158.9">D</text>
<text x="25.8" y="158.9">1600</text>
<text x="36.5" y="158.9">40</text>
<text x="43.9" y="158.9">80</text>
<text x="51" y="158.9">240</text>
<text x="60.9" y="158.9">200D</text>
<text x="73.1" y="158.9">280</text>
<text x="83" y="158.9">240D</text>
<text x="95.7" y="158.9">160</text>
<text x="104.3" y="158.9">360</text>
<text x="112.7" y="158.7">200</text>
<text x="121.6" y="158.9">920</text>
<text x="130" y="158.9">220</text>
<text x="139.7" y="158.9">560</text>
<text x="148.3" y="158.9">180</text>
<text x="157.1" y="158.9">360</text>
<text x="164.8" y="158.9">80</text>
<text x="172.4" y="158.9">240E</text>
<text x="185.8" y="158.9">240E</text>
<text x="83.8" y="188.2">Notes:</text>
<text x="83.8" y="193">1. This sign is used along or on approach to a State Strategic Touring</text>
<text x="88.8" y="196.9">Route (SSTR) where the SSTR follows an alpha numeric or shielded</text>
<text x="88.8" y="200.8">route designation and this route designation is different to the current</text>
<text x="83.8" y="209.5">2. SSTR initials logo (e.g. ACW) to have a 10 mm yellow border for A and</text>
<text x="88.8" y="204.8">route designation being travelled.</text>
<text x="88.8" y="213.4">B sign sizes and a 15 mm yellow border for sign sizes C and D.</text>
<text x="83.8" y="218.2">3. Insert appropriate touring route name, e.g. AUSTRALIA’S COUNTRY</text>
<text x="83.8" y="226.8">4. Insert appropriate initials logo, refer TL-Q02.</text>
<text x="88.8" y="222.1">WAY.</text>
<text x="83.8" y="231.6">5. Insert appropriate national route marker, e.g. A3.</text>
<text x="83.8" y="236.3">6. See page 9 for examples.</text>
<text x="21.6" y="267.9">Department of Transport and Main Roads</text>
<text x="17.7" y="271.8">Infrastructure Management &amp; Delivery Division</text>
<text x="16.7" y="280.6">Designed</text>
<text x="42.7" y="280.6">Checked</text>
<text x="69.7" y="280.6">Scale</text>
<text x="99.2" y="281.5">A/PRINCIPAL ENGINEER</text>
<text x="154.5" y="276.2">10/11/25</text>
<text x="157.4" y="281.5">Date</text>
<text x="178.4" y="278.9">Page 3 of 9</text>
<text x="17" y="284.8">RH 2/14</text>
<text x="42.7" y="285.1">DJ 11/25</text>
<text x="69.7" y="285.2">Not to Scale</text>
<text x="99.2" y="285">(Traffic Engineering Practice)</text>
</g>
<g font-size="3.2" fill="#373435">
<text x="31.6" y="28.4">d</text>
<text x="102.3" y="28.4">variable</text>
<text x="183.9" y="31.9">r</text>
<text x="26" y="41.2">s</text>
<text x="182.7" y="39">e</text>
<text x="26.7" y="49.7">t</text>
<text x="182.7" y="48.3">h</text>
<text x="25.8" y="55.4">u</text>
<text x="182.7" y="55.7">k</text>
<text x="26.7" y="61.7">t</text>
<text x="182.7" y="63.3">h</text>
<text x="20.5" y="66.3">b</text>
<text x="182.7" y="73">g</text>
<text x="182.7" y="82">f</text>
<text x="188.4" y="81.7">v</text>
<text x="191.9" y="81.7">m</text>
<text x="31.6" y="87.6">c</text>
<text x="182.7" y="90">e</text>
<text x="188.4" y="90.3">p</text>
<text x="39.5" y="98.3">n</text>
<text x="55.5" y="98.3">o (max.)</text>
<text x="81.5" y="98.3">n</text>
<text x="94.4" y="98.3">n</text>
<text x="108.7" y="98.3">q</text>
<text x="122.9" y="98.3">n</text>
<text x="174.4" y="98.3">n</text>
<text x="105.5" y="103.4">(min.)</text>
<text x="171.2" y="103.6">(min.)</text>
</g>
<text font-size="1.5" fill="#373435" x="123.6" y="137">(max)</text>
</svg>
